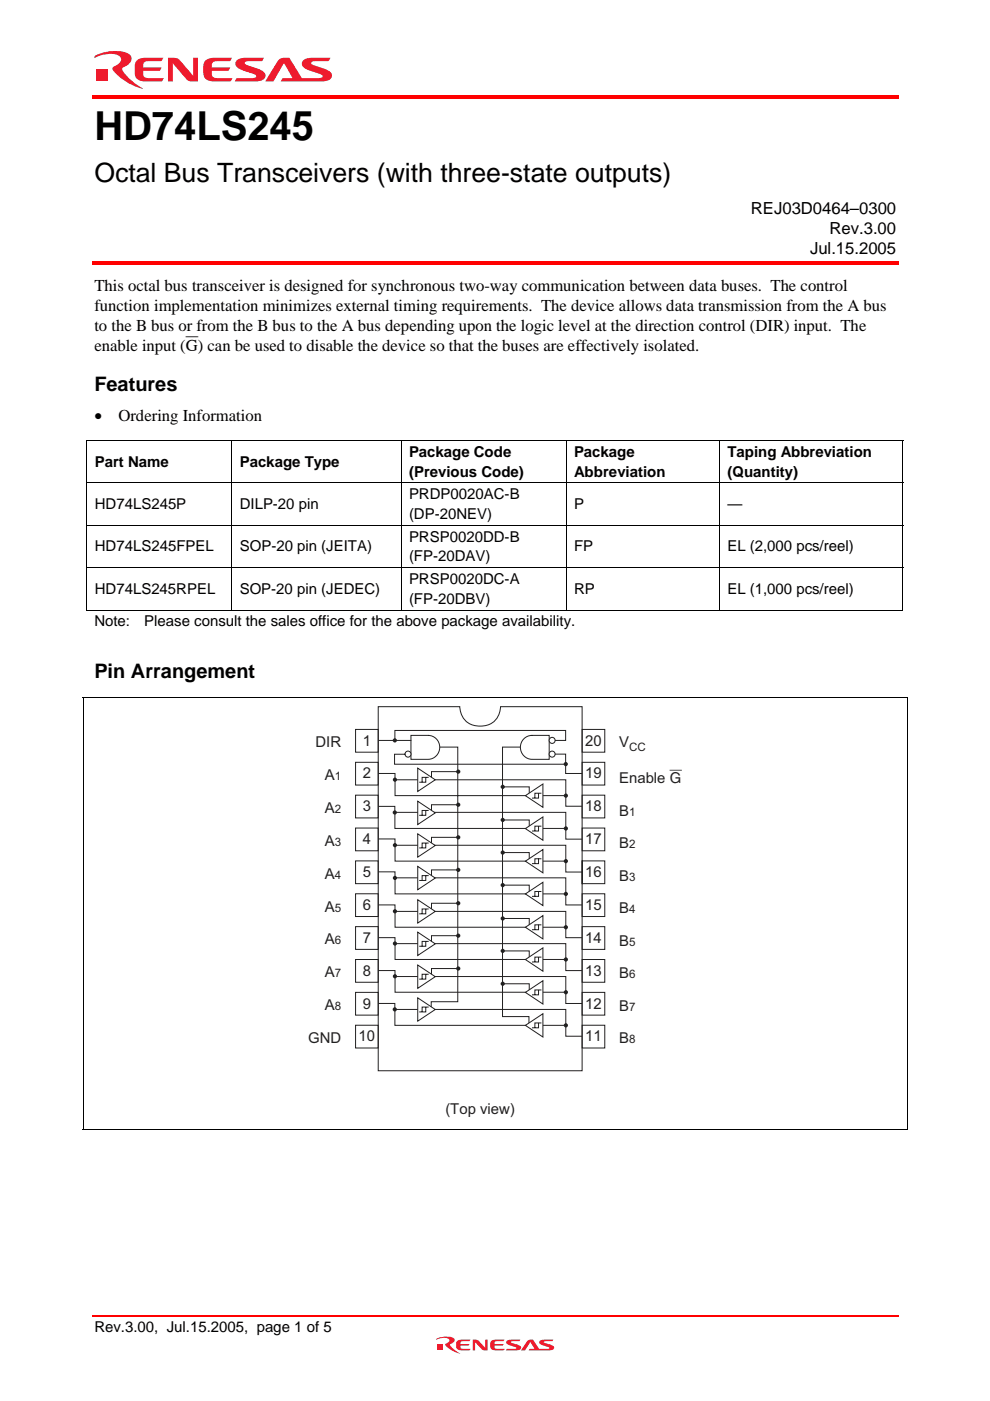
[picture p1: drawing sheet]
<svg xmlns="http://www.w3.org/2000/svg" width="210mm" height="297mm" viewBox="0 0 210 297" stroke-linecap="round" stroke-linejoin="round" font-family="sans-serif">
<path d="M19.5 279h171.1" fill="none" stroke="#f00" stroke-width=".34"/>
<g fill="#ee1b2d">
<path d="M100.2 284a1.38 1.38 0 0 1 1.3 .3l1.4 1.4v-1.7h.5v2.3a1.34 1.34 0 0 1-1.3-.3l-1.4-1.4v1.7h-.5z"/>
<path d="M96.9 284.3l.6-.2 2.2-.1-.2 .3-1.7 .1-.2 .4v.2h2l-.3 .3h-1.7l.1 .5 .2 .1 1.9 .1-.3 .3a3.3 3.3 0 0 1-2.6-.3l-.2-.5z"/>
<path d="M104.1 284.3l.6-.2 2.3-.1-.2 .3-1.8 .1-.2 .4v.2h2l-.3 .3h-1.7l.1 .5 .2 .1 1.9 .1-.3 .3a3.3 3.3 0 0 1-2.6-.3l-.1-.5z"/>
<path d="M107.4 284.4l.5-.3 2.4-.1-.2 .3-1.8 .1v.2l.5 .2a1.91 1.91 0 0 1 1.7 .9l-.3 .4-.3 .2h-2.6l.2-.3 2-.1v-.2l-.4-.2a1.91 1.91 0 0 1-1.8-.9z"/>
<path d="M111.9 284.2l1.1-.2 1.3 2 2.2-.1v-.2l-.4-.2a1.91 1.91 0 0 1-1.8-.9l.3-.4 .3-.1 2.4-.1-.2 .3-1.8 .1v.2l.5 .2a1.91 1.91 0 0 1 1.7 .9l-.3 .4-.3 .2h-4.8l.2-.3h1l-.8-1.4-1.2 1.7h-.8z"/>
<path d="M92.7 285.1h1.1v1.1h-1.1z"/>
<path d="M92.5 283.8h.1a4.4 4.4 0 0 1 3.6-.1 .85 .85 0 0 1-.7 1.3 3.2 3.2 0 0 0 2.1 2 5 5 0 0 1-3.2-2l.1-.1a.89 .89 0 0 0 .8-.8 2.34 2.34 0 0 0-2.6-.1l-.2 .1z"/>
<path d="M35.6 12.2h.9a1.81 1.81 0 0 1 1.7 .7l2.8 3.1v-3.8h1v5.1a2.71 2.71 0 0 1-2.6-.6l-2.8-3.2v3.8h-1z"/>
<path d="M29.2 12.7l1-.4 4.4-.1-.4 .7-3.2 .1a.93 .93 0 0 0-.6 1.3h3.9l-.3 .6-.3 .1h-3.3a1.19 1.19 0 0 0 .3 1.4l.8 .2h3.2l-.3 .5-.2 .2h-3.2a1.9 1.9 0 0 1-2.4-1.9 2.67 2.67 0 0 1 .6-2.7z"/>
<path d="M43.7 12.7l1.1-.4 4.4-.1-.4 .7-3.3 .1a.93 .93 0 0 0-.6 1.3h3.9l-.3 .6-.2 .1h-3.4a1.19 1.19 0 0 0 .4 1.4l.8 .2h3.2l-.3 .5-.3 .2h-3.2a1.9 1.9 0 0 1-2.4-1.9 2.67 2.67 0 0 1 .6-2.7z"/>
<path d="M50.1 12.9a2.7 2.7 0 0 1 2.1-.7h3.8l-.4 .7-3.2 .1-.3 .1-.2 .3a.91 .91 0 0 0 .9 .6 6.1 6.1 0 0 1 3.3 1.4 1.07 1.07 0 0 1-.8 1.7l-1.3 .2h-4.2l.4-.7 3.6-.1 .3-.1 .2-.2a.9 .9 0 0 0-.9-.6 6.1 6.1 0 0 1-3.3-1.5 1 1 0 0 1 0-1.2z"/>
<path d="M59 12.7a1.56 1.56 0 0 1 1.3-.5h1.1l2.6 4.4 3.9-.1 .3-.1 .2-.2a.9 .9 0 0 0-.9-.6 6.1 6.1 0 0 1-3.3-1.5 1.07 1.07 0 0 1 .8-1.7l1.3-.2h3.8l-.4 .7-3.2 .1-.3 .1-.2 .3a.91 .91 0 0 0 .9 .6 6.1 6.1 0 0 1 3.3 1.4 1.07 1.07 0 0 1-.8 1.7l-1.3 .2h-8.6l.4-.7h2.1l-1.8-3.2-2.2 3.9h-1.8z"/>
<path d="M20.4 14.7h2.3v2.3h-2.3z"/>
<path d="M20.1 11.8a8.8 8.8 0 0 1 7.1-.5 1.45 1.45 0 0 1 .7 1.5 1.45 1.45 0 0 1-1.2 1.2l-.8 .6a10.1 10.1 0 0 0 4.4 4.2 10.6 10.6 0 0 1-6.5-4.2l.2-.4 .5-.3a1.28 1.28 0 0 0 .9-2 5.6 5.6 0 0 0-5 .2l-.4 .2z"/>
</g>
<g fill="#f00">
<path d="M19.5 20.2h171.1v.8h-171.1z"/>
<path d="M19.5 55.5h171.1v.7h-171.1z"/>
</g>
<path d="M18.3 93.3h.2v.2h-.2zM191.4 93.3h.1v.2h-.1zM191.4 129.3h.1v.2h-.1z" fill="#000"/>
<g fill="none" stroke="#000" stroke-width=".21">
<path d="M18.3 93.4h173.2M18.4 93.5v8.8M49.1 93.5v8.8M85 93.5v8.8M120 93.5v8.8M152.5 93.5v8.8M191.5 93.5v8.8M18.3 102.4h173.2M18.3 111.4h173.2M18.4 102.4v8.9M18.4 111.4v8.9M49.1 102.4v8.9"/>
<path d="M49.1 111.4v8.9M85 102.4v8.9M85 111.4v8.9M120 102.4v8.9M120 111.4v8.9M152.5 102.4v8.9M152.5 111.4v8.9M191.5 102.4v8.9M191.5 111.4v8.9M18.3 120.4h173.2M18.3 129.4h30.8M18.4 120.4v9.1"/>
<path d="M49.1 120.4v9.1M49.2 129.4h35.7M85 120.4v9.1M85.1 129.4h34.8M120 120.4v9.1M120.1 129.4h32.3M152.5 120.4v9.1M152.6 129.4h38.8M191.5 120.4v9.1"/>
</g>
<g fill="none" stroke="#231f20" stroke-width=".21">
<path d="M75.4 154.7h4.8v4.8h-4.8zM80.2 149.8h17.3a4.2 4.2 0 0 0 5.6 4 4.1 4.1 0 0 0 3-4h17.3v77.2h-43.2zM123.4 154.7h4.8v4.8h-4.8zM75.4 161.6h4.8v4.8h-4.8zM75.4 168.6h4.8v4.8h-4.8zM75.4 175.6h4.8v4.8h-4.8zM123.4 175.6h4.8v4.8h-4.8zM123.4 168.6h4.8v4.8h-4.8zM123.4 161.6h4.8v4.8h-4.8zM75.4 182.5h4.8v4.9h-4.8zM75.4 189.5h4.8v4.8h-4.8zM75.4 196.5h4.8v4.8h-4.8z"/>
<path d="M123.4 189.5h4.8v4.8h-4.8zM123.4 182.5h4.8v4.9h-4.8zM123.4 196.5h4.8v4.8h-4.8zM75.4 203.4h4.8v4.9h-4.8zM75.4 210.4h4.8v4.8h-4.8zM75.4 217.4h4.8v4.8h-4.8zM123.4 217.4h4.8v4.8h-4.8zM123.4 210.4h4.8v4.8h-4.8zM123.4 203.4h4.8v4.9h-4.8z"/>
</g>
<g fill="#231f20">
<circle cx="83.7" cy="157" r=".45"/>
<circle cx="120" cy="162" r=".45"/>
</g>
<path d="M111.3 156.5l.9-.5 .6-.1h3.6v5.1h-3.6a2.55 2.55 0 0 1-2.3-1.7 2.55 2.55 0 0 1 .8-2.8z" fill="none" stroke="#231f20" stroke-width=".21"/>
<circle cx="117.1" cy="157" r=".64" fill="#fff"/>
<circle cx="117.1" cy="157" r=".64" fill="none" stroke="#231f20" stroke-width=".21"/>
<circle cx="117.1" cy="159.9" r=".64" fill="#fff"/>
<g fill="none" stroke="#231f20" stroke-width=".21">
<path d="M87.1 155.9h3.7a2.54 2.54 0 0 1 2.4 2.6 2.54 2.54 0 0 1-2.5 2.5h-3.6z"/>
<circle cx="117.1" cy="159.9" r=".64"/>
</g>
<circle cx="86.5" cy="159.9" r=".64" fill="#fff"/>
<g fill="none" stroke="#231f20" stroke-width=".21">
<path d="M80.2 157h7M83.7 157v-2.1h36.2v2.1h-2.2M85.9 159.9h-2.2v2.1h36.2M117.7 159.9h2.2v4.1h3.5"/>
<circle cx="86.5" cy="159.9" r=".64"/>
</g>
<g fill="#231f20">
<circle cx="120" cy="217.4" r=".45"/>
<circle cx="83.7" cy="214" r=".45"/>
</g>
<path d="M80.2 177.9h3.5v1.3h36.3v5.7h3.4M80.2 171h3.5v1.2h36.3v5.7h3.4M80.2 164h3.5v1.3h36.3v5.6h3.4M80.2 198.8h3.5v1.3h36.3v5.7h3.4M80.2 191.9h3.5v1.3h36.3v5.6h3.4M80.2 184.8h3.5v1.3h36.3v5.8h3.4M80.2 212.8h3.5v1.2h36.3v5.7h3.4M80.2 205.8h3.5v1.2h36.3v5.8h3.4M83.7 214.1v3.3h36.2" fill="none" stroke="#231f20" stroke-width=".21"/>
<g fill="#231f20">
<circle cx="120" cy="168.7" r=".45"/>
<circle cx="83.7" cy="165.3" r=".45"/>
</g>
<path d="M93.3 158.4h3.8v54h-5.7v1.6M110.3 158.4h-3.8v57.1h5.7v1.8M83.8 165.3v3.4h36.1" fill="none" stroke="#231f20" stroke-width=".21"/>
<g fill="#231f20">
<circle cx="120" cy="175.6" r=".45"/>
<circle cx="83.7" cy="172.3" r=".45"/>
</g>
<path d="M83.7 172.3v3.3h36.2" fill="none" stroke="#231f20" stroke-width=".21"/>
<g fill="#231f20">
<circle cx="120" cy="182.6" r=".45"/>
<circle cx="83.7" cy="179.2" r=".45"/>
</g>
<path d="M83.8 179.1v3.5h36.1" fill="none" stroke="#231f20" stroke-width=".21"/>
<g fill="#231f20">
<circle cx="120" cy="189.5" r=".45"/>
<circle cx="83.7" cy="186.1" r=".45"/>
</g>
<path d="M83.8 186.3v3.2h36.1" fill="none" stroke="#231f20" stroke-width=".21"/>
<g fill="#231f20">
<circle cx="120" cy="196.6" r=".45"/>
<circle cx="83.7" cy="193.2" r=".45"/>
</g>
<path d="M83.8 193.3v3.3h36.1" fill="none" stroke="#231f20" stroke-width=".21"/>
<g fill="#231f20">
<circle cx="120" cy="203.4" r=".45"/>
<circle cx="83.7" cy="200" r=".45"/>
</g>
<path d="M83.8 200.2v3.2h36.1" fill="none" stroke="#231f20" stroke-width=".21"/>
<g fill="#231f20">
<circle cx="120" cy="210.4" r=".45"/>
<circle cx="83.7" cy="207" r=".45"/>
</g>
<path d="M83.8 207.1v3.3h36.1" fill="none" stroke="#231f20" stroke-width=".21"/>
<g fill="#231f20">
<circle cx="97.2" cy="163.6" r=".45"/>
<circle cx="106.6" cy="166.8" r=".45"/>
</g>
<path d="M97.1 163.6h-5.6v1.7M106.6 166.8h5.6v1.8" fill="none" stroke="#231f20" stroke-width=".21"/>
<path d="M88.6 162.9l3.7 2.4-3.7 2.5z" fill="#fff"/>
<path d="M88.6 162.9l3.7 2.4-3.7 2.5zM90.3 164.8v1h-1.4M90.9 164.8h-1.4v1" fill="none" stroke="#231f20" stroke-width=".21"/>
<path d="M111.4 168.7l3.7-2.5v5z" fill="#fff"/>
<path d="M111.4 168.7l3.7-2.5v5zM114.2 168.2v1h-1.4M114.8 168.2h-1.4v1" fill="none" stroke="#231f20" stroke-width=".21"/>
<path d="M88.6 211.6l3.7 2.4-3.7 2.5z" fill="#fff"/>
<path d="M88.6 211.6l3.7 2.4-3.7 2.5zM90.3 213.5v1h-1.4M90.9 213.5h-1.4v1" fill="none" stroke="#231f20" stroke-width=".21"/>
<path d="M111.4 217.4l3.7-2.5v5z" fill="#fff"/>
<path d="M111.4 217.4l3.7-2.5v5zM114.2 216.9v1h-1.4M114.8 216.9h-1.4v1" fill="none" stroke="#231f20" stroke-width=".21"/>
<g fill="#231f20">
<circle cx="97.2" cy="205.3" r=".45"/>
<circle cx="106.6" cy="208.6" r=".45"/>
</g>
<path d="M97.1 205.4h-5.6v1.7M106.6 208.6h5.6v1.7" fill="none" stroke="#231f20" stroke-width=".21"/>
<path d="M88.6 204.6l3.7 2.5-3.7 2.4z" fill="#fff"/>
<path d="M88.6 204.6l3.7 2.5-3.7 2.4zM90.3 206.6v1h-1.4M90.9 206.6h-1.4v1" fill="none" stroke="#231f20" stroke-width=".21"/>
<path d="M111.4 210.4l3.7-2.5v5z" fill="#fff"/>
<path d="M111.4 210.4l3.7-2.5v5zM114.2 209.9v1h-1.4M114.8 209.9h-1.4v1" fill="none" stroke="#231f20" stroke-width=".21"/>
<g fill="#231f20">
<circle cx="97.2" cy="198.4" r=".45"/>
<circle cx="106.6" cy="201.6" r=".45"/>
</g>
<path d="M97.1 198.4h-5.6v1.7M106.6 201.6h5.6v1.8" fill="none" stroke="#231f20" stroke-width=".21"/>
<path d="M88.6 197.6l3.7 2.5-3.7 2.5z" fill="#fff"/>
<path d="M88.6 197.6l3.7 2.5-3.7 2.5zM90.3 199.6v1h-1.4M90.9 199.6h-1.4v1" fill="none" stroke="#231f20" stroke-width=".21"/>
<path d="M111.4 203.4l3.7-2.4v4.9z" fill="#fff"/>
<path d="M111.4 203.4l3.7-2.4v4.9zM114.2 202.9v1.1h-1.4M114.8 202.9h-1.4v1.1" fill="none" stroke="#231f20" stroke-width=".21"/>
<g fill="#231f20">
<circle cx="97.2" cy="191.5" r=".45"/>
<circle cx="106.6" cy="194.7" r=".45"/>
</g>
<path d="M97.1 191.5h-5.6v1.7M106.6 194.7h5.6v1.8" fill="none" stroke="#231f20" stroke-width=".21"/>
<path d="M88.6 190.8l3.7 2.4-3.7 2.5z" fill="#fff"/>
<path d="M88.6 190.8l3.7 2.4-3.7 2.5zM90.3 192.7v1.1h-1.4M90.9 192.7h-1.4v1.1" fill="none" stroke="#231f20" stroke-width=".21"/>
<path d="M111.4 196.6l3.7-2.5v5z" fill="#fff"/>
<path d="M111.4 196.6l3.7-2.5v5zM114.2 196.1v1h-1.4M114.8 196.1h-1.4v1" fill="none" stroke="#231f20" stroke-width=".21"/>
<g fill="#231f20">
<circle cx="97.2" cy="184.4" r=".45"/>
<circle cx="106.6" cy="187.7" r=".45"/>
</g>
<path d="M97.1 184.4h-5.6v1.8M106.6 187.7h5.6v1.7" fill="none" stroke="#231f20" stroke-width=".21"/>
<path d="M88.6 183.7l3.7 2.5-3.7 2.4z" fill="#fff"/>
<path d="M88.6 183.7l3.7 2.5-3.7 2.4zM90.3 185.6v1.1h-1.4M90.9 185.6h-1.4v1.1" fill="none" stroke="#231f20" stroke-width=".21"/>
<path d="M111.4 189.5l3.7-2.4v4.9z" fill="#fff"/>
<path d="M111.4 189.5l3.7-2.4v4.9zM114.2 189v1h-1.4M114.8 189h-1.4v1" fill="none" stroke="#231f20" stroke-width=".21"/>
<g fill="#231f20">
<circle cx="97.2" cy="177.5" r=".45"/>
<circle cx="106.6" cy="180.8" r=".45"/>
</g>
<path d="M97.1 177.5h-5.6v1.8M106.6 180.8h5.6v1.7" fill="none" stroke="#231f20" stroke-width=".21"/>
<path d="M88.6 176.8l3.7 2.5-3.7 2.4z" fill="#fff"/>
<path d="M88.6 176.8l3.7 2.5-3.7 2.4zM90.3 178.7v1.1h-1.4M90.9 178.7h-1.4v1.1" fill="none" stroke="#231f20" stroke-width=".21"/>
<path d="M111.4 182.6l3.7-2.5v5z" fill="#fff"/>
<path d="M111.4 182.6l3.7-2.5v5zM114.2 182.1v1h-1.4M114.8 182.1h-1.4v1" fill="none" stroke="#231f20" stroke-width=".21"/>
<g fill="#231f20">
<circle cx="97.2" cy="170.6" r=".45"/>
<circle cx="106.6" cy="173.8" r=".45"/>
</g>
<path d="M97.1 170.6h-5.6v1.7M106.6 173.9h5.6v1.7" fill="none" stroke="#231f20" stroke-width=".21"/>
<path d="M88.6 169.9l3.7 2.4-3.7 2.5z" fill="#fff"/>
<path d="M88.6 169.9l3.7 2.4-3.7 2.5zM90.3 171.8v1.1h-1.4M90.9 171.8h-1.4v1.1" fill="none" stroke="#231f20" stroke-width=".21"/>
<path d="M111.4 175.7l3.7-2.5v4.9z" fill="#fff"/>
<path d="M111.4 175.7l3.7-2.5v4.9zM114.2 175.2v1h-1.4M114.8 175.2h-1.4v1" fill="none" stroke="#231f20" stroke-width=".21"/>
<path d="M17.5 147.8h.2v.2h-.2zM192.3 147.8h.2v.2h-.2zM17.5 239.3h.2v.2h-.2zM192.3 239.3h.2v.2h-.2z" fill="#000"/>
<path d="M17.5 147.9h175M17.6 148v91.3M192.4 148v91.3M17.5 239.4h175" fill="none" stroke="#000" stroke-width=".21"/>
<text font-size="8.5" x="20" y="29.7">HD74LS245</text>
<text font-size="5.7" x="20" y="38.7">Octal Bus Transceivers (with three-state outputs)</text>
<g font-size="4.2">
<text x="20" y="82.9">Features</text>
<text x="20" y="143.8">Pin Arrangement</text>
</g>
<g font-size="3.5">
<text x="159.2" y="45.4">REJ03D0464–0300</text>
<text x="171.7" y="53.9">Jul.15.2005</text>
<text x="175.9" y="49.7">Rev.3.00</text>
<text x="20" y="61.7">This octal bus transceiver is designed for synchronous two-way communication between data buses. The control</text>
<text x="20" y="66">function implementation minimizes external timing requirements. The device allows data transmission from the A bus</text>
<text x="20" y="70.2">to the B bus or from the B bus to the A bus depending upon the logic level at the direction control (DIR) input. The</text>
<text x="20" y="74.4">enable input (G) can be used to disable the device so that the buses are effectively isolated.</text>
<text x="20" y="89.2">•</text>
<text x="25.1" y="89.2">Ordering Information</text>
</g>
<g font-size="3.2">
<text x="20.1" y="98.9">Part Name</text>
<text x="50.8" y="98.9">Package Type</text>
<text x="86.7" y="96.8">Package Code</text>
<text x="86.7" y="101">(Previous Code)</text>
<text x="121.7" y="96.8">Package</text>
<text x="121.7" y="101">Abbreviation</text>
<text x="154.2" y="96.8">Taping Abbreviation</text>
<text x="154.2" y="101">(Quantity)</text>
<text x="20.1" y="107.9">HD74LS245P</text>
<text x="50.8" y="107.9">DILP-20 pin</text>
<text x="86.7" y="105.8">PRDP0020AC-B</text>
<text x="121.7" y="107.9">P</text>
<text x="154.2" y="107.9">—</text>
<text x="86.7" y="110">(DP-20NEV)</text>
<text x="20.1" y="116.9">HD74LS245FPEL</text>
<text x="50.9" y="116.9">SOP-20 pin (JEITA)</text>
<text x="86.7" y="114.8">PRSP0020DD-B</text>
<text x="86.7" y="119">(FP-20DAV)</text>
<text x="121.7" y="116.9">FP</text>
<text x="154.2" y="116.9">EL (2,000 pcs/reel)</text>
<text x="20.1" y="125.9">HD74LS245RPEL</text>
<text x="50.8" y="125.9">SOP-20 pin (JEDEC)</text>
<text x="86.7" y="123.8">PRSP0020DC-A</text>
<text x="121.7" y="125.9">RP</text>
<text x="154.2" y="125.9">EL (1,000 pcs/reel)</text>
<text x="86.7" y="128">(FP-20DBV)</text>
<text x="20" y="132.8">Note:</text>
<text x="30.6" y="132.8">Please consult the sales office for the above package availability.</text>
<text x="20" y="282.4">Rev.3.00, Jul.15.2005, page 1 of 5</text>
</g>
<g font-size="3.2" fill="#231f20">
<text x="66.9" y="158.4">DIR</text>
<text x="76.9" y="158.1">1</text>
<text x="124.1" y="158.1">20</text>
<text x="131.3" y="158.4">V</text>
<text x="68.9" y="165.4">A</text>
<text x="76.9" y="165.1">2</text>
<text x="124.1" y="165.1">19</text>
<text x="131.3" y="166">Enable G</text>
<text x="68.9" y="172.4">A</text>
<text x="76.9" y="172">3</text>
<text x="124.1" y="172">18</text>
<text x="131.3" y="172.9">B</text>
<text x="68.9" y="179.3">A</text>
<text x="76.9" y="179">4</text>
<text x="124.1" y="179">17</text>
<text x="131.3" y="179.8">B</text>
<text x="76.9" y="186">5</text>
<text x="124.1" y="186">16</text>
<text x="68.9" y="186.3">A</text>
<text x="131.3" y="186.7">B</text>
<text x="68.9" y="193.3">A</text>
<text x="76.9" y="192.9">6</text>
<text x="124.1" y="192.9">15</text>
<text x="131.3" y="193.6">B</text>
<text x="68.9" y="200.2">A</text>
<text x="76.9" y="199.9">7</text>
<text x="124.1" y="199.9">14</text>
<text x="131.3" y="200.5">B</text>
<text x="68.9" y="207.2">A</text>
<text x="76.9" y="206.9">8</text>
<text x="124.1" y="206.9">13</text>
<text x="131.3" y="207.4">B</text>
<text x="68.9" y="214.2">A</text>
<text x="76.9" y="213.8">9</text>
<text x="124.1" y="213.8">12</text>
<text x="131.3" y="214.2">B</text>
<text x="65.3" y="221.1">GND</text>
<text x="76" y="220.8">10</text>
<text x="124.1" y="220.8">11</text>
<text x="131.3" y="221.1">B</text>
<text x="94.4" y="236.2">(Top view)</text>
</g>
<g font-size="2.5" fill="#231f20">
<text x="133.4" y="159.1">CC</text>
<text x="71" y="165.4">1</text>
<text x="71" y="172.4">2</text>
<text x="133.4" y="172.9">1</text>
<text x="71" y="179.3">3</text>
<text x="133.4" y="179.8">2</text>
<text x="71" y="186.3">4</text>
<text x="133.4" y="186.7">3</text>
<text x="71" y="193.3">5</text>
<text x="133.4" y="193.6">4</text>
<text x="71" y="200.2">6</text>
<text x="133.4" y="200.5">5</text>
<text x="71" y="207.2">7</text>
<text x="133.4" y="207.4">6</text>
<text x="71" y="214.2">8</text>
<text x="133.4" y="214.2">7</text>
<text x="133.4" y="221.1">8</text>
</g>
</svg>
